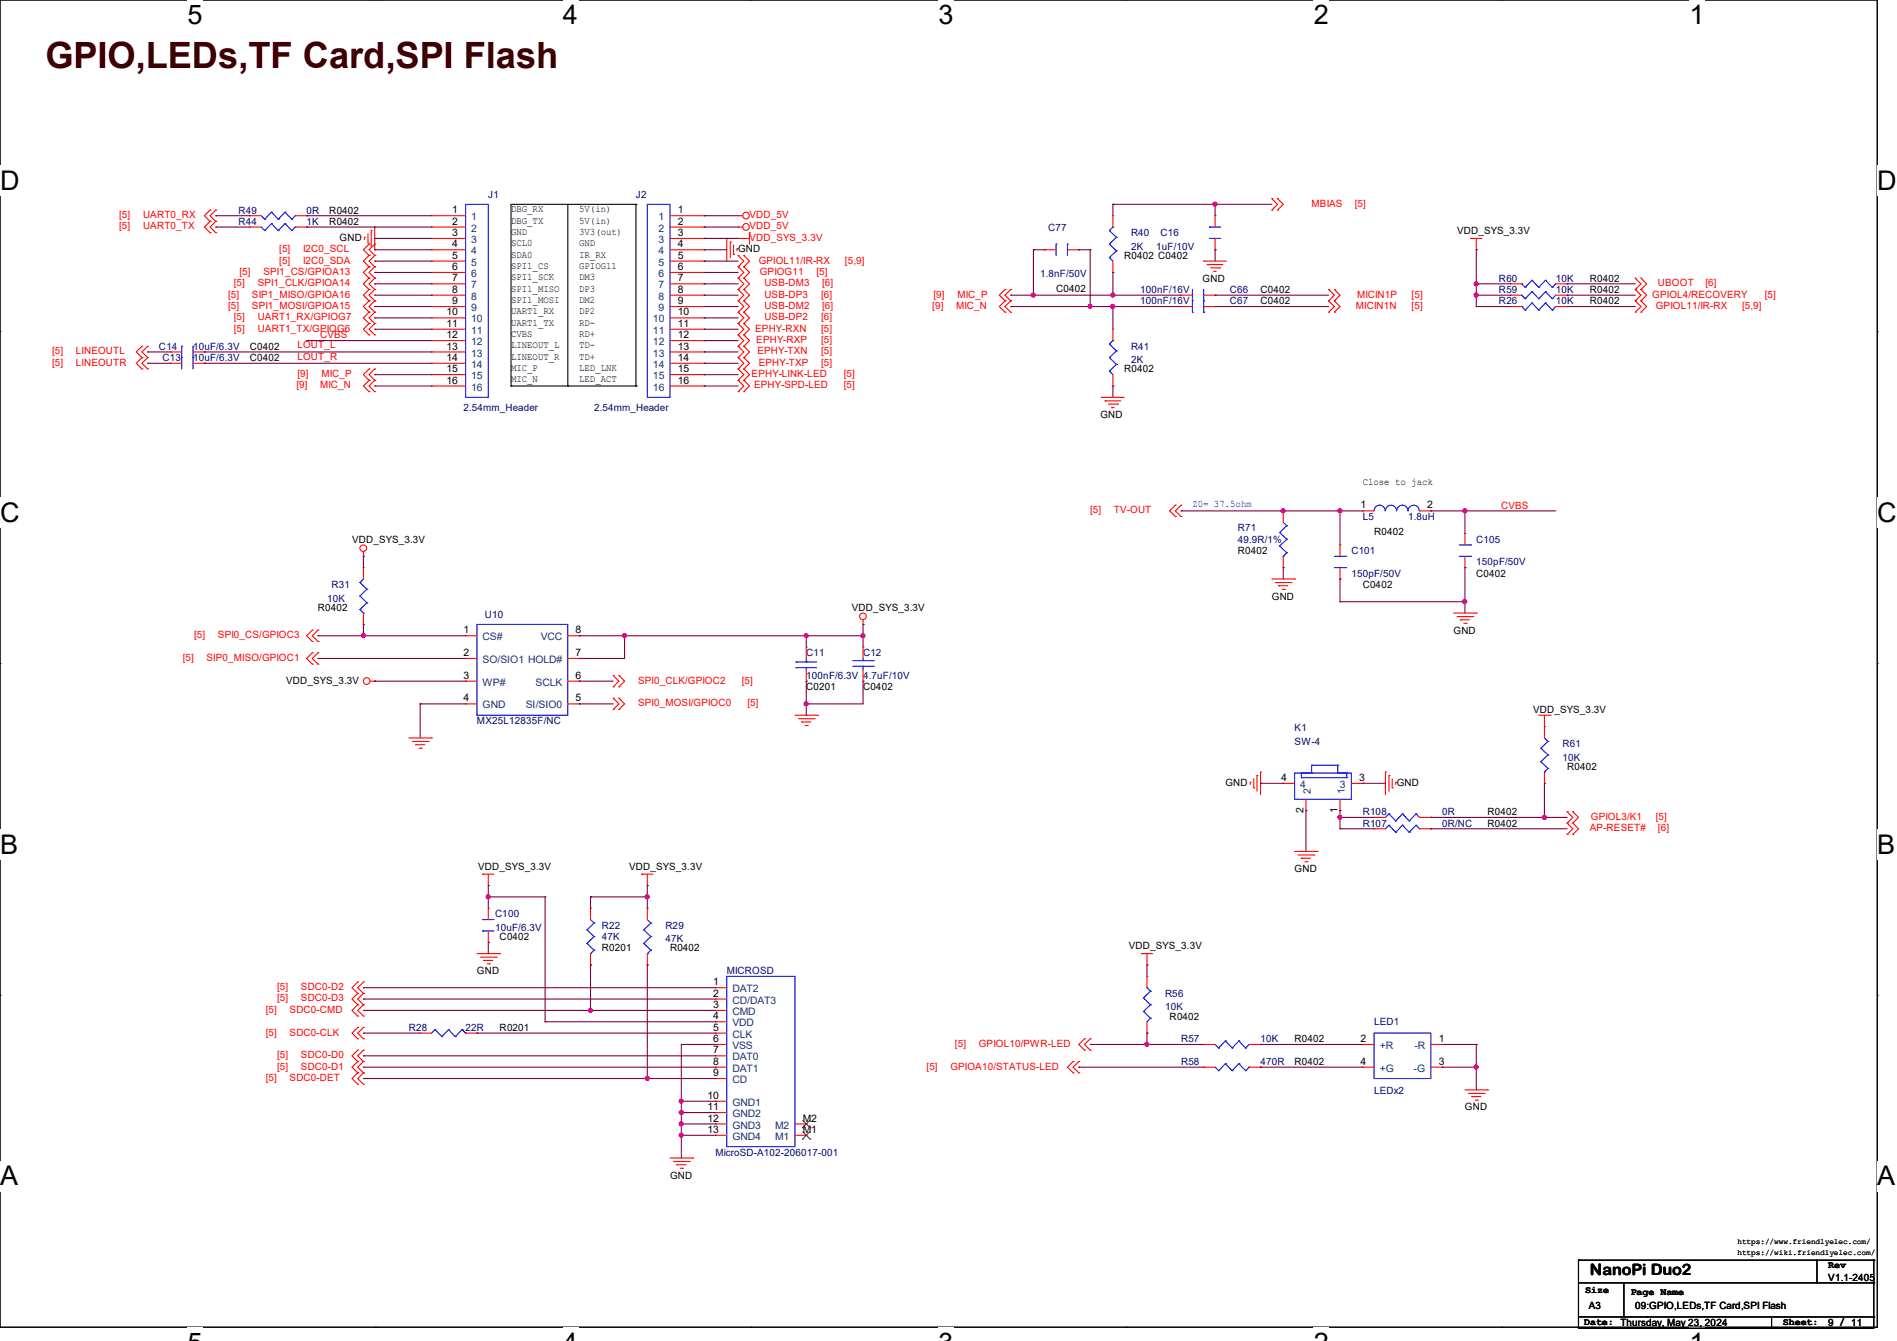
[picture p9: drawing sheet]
<svg xmlns="http://www.w3.org/2000/svg" width="297mm" height="210mm" viewBox="0 0 297 210" stroke-linecap="round" stroke-linejoin="round" font-family="sans-serif">
<path d="M0 0h293.9v207.9h-293.9z" fill="none" stroke="#000" stroke-width=".17"/>
<g fill="#fff">
<path d="M29.4 0h2.4v4.7h-2.4z"/>
<path d="M29.4 207.9h2.4v2.1h-2.4z"/>
</g>
<path d="M58.8 0h.1M58.8 207.9h.1" fill="none" stroke="#000" stroke-width=".17"/>
<g fill="#fff">
<path d="M88.1 0h2.4v4.7h-2.4z"/>
<path d="M88.1 207.9h2.4v2.1h-2.4z"/>
</g>
<path d="M117.6 0h.1M117.6 207.9h.1" fill="none" stroke="#000" stroke-width=".17"/>
<g fill="#fff">
<path d="M146.9 0h2.4v4.7h-2.4z"/>
<path d="M146.9 207.9h2.4v2.1h-2.4z"/>
</g>
<path d="M176.3 0h.1M176.3 207.9h.1" fill="none" stroke="#000" stroke-width=".17"/>
<g fill="#fff">
<path d="M205.7 0h2.4v4.7h-2.4z"/>
<path d="M205.7 207.9h2.4v2.1h-2.4z"/>
</g>
<path d="M235.1 0h.1M235.1 207.9h.1" fill="none" stroke="#000" stroke-width=".17"/>
<g fill="#fff">
<path d="M264.5 0h2.4v4.7h-2.4z"/>
<path d="M264.5 207.9h2.4v2.1h-2.4z"/>
<path d="M0 26h3v4.7h-3z"/>
<path d="M293.9 26h3.1v4.7h-3.1z"/>
<path d="M0 77.9h3v4.7h-3z"/>
<path d="M293.9 77.9h3.1v4.7h-3.1z"/>
</g>
<path d="M0 51.9h.1M293.9 51.9h.1" fill="none" stroke="#000" stroke-width=".17"/>
<g fill="#fff">
<path d="M0 129.9h2.8v4.7h-2.8z"/>
<path d="M293.9 129.9h2.9v4.7h-2.9z"/>
</g>
<path d="M0 103.9h.1M293.9 103.9h.1" fill="none" stroke="#000" stroke-width=".17"/>
<g fill="#fff">
<path d="M0 181.8h2.8v4.8h-2.8z"/>
<path d="M293.8 181.8h3v4.8h-3z"/>
</g>
<g fill="none" stroke="#000" stroke-width=".17">
<path d="M88.9 32v28.5M99.6 32h.1M99.6 32h-19.6v28.5M99.6 32v28.5M80 60.5h.1M80 60.5h19.6M88.9 60.5h.1M99.6 60.5h.1M0 155.9h.1M293.9 155.9h.1M247.1 197.4h.1M247.1 197.4v10.6"/>
<path d="M247.1 197.4h46.3M284.5 197.4v3.5M293.4 197.4h.1M293.4 197.4v10.6h-46.3M247.1 208h.1M247.1 200.9h46.3M247.1 206.2h46.3M254.3 206.2h.1M254.3 200.9v5.3M257.8 206.2h.1M277.4 208h.1M277.4 206.2v1.8"/>
<path d="M284.5 200.9h.1M293.4 200.9h.1M293.4 206.2h.1"/>
</g>
<g fill="none" stroke="#f00" stroke-width=".17">
<path d="M32.9 32.9h.1M32.9 34.7h.1M32.9 36.4h.1M32.9 32.9l-.9 .9 .9 .9M32.9 34.7l-.9 .9 .9 .8M33.8 32.9h.1M33.8 34.7h.1M33.8 36.4h.1M33.8 32.9l-.9 .9 .9 .9M33.8 34.7l-.9 .9 .9 .8M39.1 35.6h.1M39.1 33.8h.1"/>
<path d="M39.1 33.8h1.8M39.1 35.6h1.8M46.2 33.8h1.8M46.2 35.6h1.8M48 35.6h.1M48 33.8h.1M57.1 37.2h.1M57.1 37.2v.3M57.6 38.1h.1M57.6 36.6v1.5M57.8 38.2h.1M57.8 38.2l-.9 .9 .9 .9"/>
<path d="M58.1 36.1h.1M58.1 36.1v2.5M58.7 35.6h.1M58.7 38.2h.1M58.7 35.6v3.5M58.7 38.2l-.9 .9 .9 .9M67.6 33.8h.1M67.6 35.6h.1M67.6 37.3h.1M67.6 39.1h.1M67.6 37.3h5.3M67.6 33.8h5.3"/>
<path d="M67.6 35.6h5.3M67.6 39.1h5.3M104.9 37.3h5.3M104.9 33.8h5.3M104.9 35.6h5.3M104.9 39.1h5.3M110.2 33.8h.1M110.2 35.6h.1M110.2 37.3h.1M110.2 39.1h.1M113.8 37.3h.1M113.8 37.3v3.6"/>
<path d="M114.3 37.9h.1M114.3 37.9v2.4M114.9 39.8h.1M114.9 38.4v1.4M115.4 38.9h.1M115.4 38.9v.4M115.6 33.8h.1M115.6 37.3h.1M115.6 35.6h.1M115.6 37.3h1.7M115.6 33.8h.7M115.6 35.6h.7"/>
<path d="M117.3 36.4h.1M117.3 36.4v1.8M163.6 39.1h.1M163.6 39.1h1.8M167.1 39.1h1.8M168.9 39.1h.1M174.2 33.8h.1M174.2 33.8v1.8M190.2 33.8h.1M190.2 39.1h.1M190.2 33.8v1.8M190.2 37.3v1.8"/>
<path d="M199.1 32.9h.1M199.1 31.1h.1M199.1 31.1l.9 .9-.9 .9M200 32.9h.1M200 31.1h.1M200 31.1l.9 .9-.9 .9M230.3 37.3h.1M230.3 37.3h1.7M231.1 39.1h.1M231.1 37.3v1.8M22.2 54.2h.1M22.2 56h.1"/>
<path d="M22.2 57.8h.1M22.2 54.2l-.9 .9 .9 .9M22.2 56l-.9 .9 .9 .9M23.1 54.2h.1M23.1 56h.1M23.1 57.8h.1M23.1 54.2l-.9 .9 .9 .9M23.1 56l-.9 .9 .9 .9M26.7 56.9h.1M26.7 55.1h.1M26.7 55.1h1.7M26.7 56.9h1.7"/>
<path d="M30.2 55.1h1.8M30.2 56.9h1.8M32 56.9h.1M32 55.1h.1M57.8 40h.1M57.8 41.8h.1M57.8 47.1h.1M57.8 48.9h.1M57.8 45.3h.1M57.8 43.6h.1M57.8 52.5h.1M57.8 50.7h.1"/>
<path d="M57.8 57.8h.1M57.8 59.6h.1M57.8 40l-.9 .9 .9 .9M57.8 47.1l-.9 .9 .9 .9M57.8 45.3l-.9 .9 .9 .9M57.8 43.6l-.9 .8 .9 .9M57.8 41.8l-.9 .9 .9 .9M57.8 50.7l-.9 .9 .9 .9M57.8 48.9l-.9 .9 .9 .9M57.8 57.8l-.9 .9 .9 .9M57.8 59.6l-.9 .9 .9 .8M58.7 40h.1"/>
<path d="M58.7 41.8h.1M58.7 47.1h.1M58.7 48.9h.1M58.7 45.3h.1M58.7 43.6h.1M58.7 52.5h.1M58.7 50.7h.1M58.7 57.8h.1M58.7 59.6h.1M58.7 40l-.9 .9 .9 .9M58.7 47.1l-.9 .9 .9 .9M58.7 45.3l-.9 .9 .9 .9"/>
<path d="M58.7 43.6l-.9 .8 .9 .9M58.7 41.8l-.9 .9 .9 .9M58.7 50.7l-.9 .9 .9 .9M58.7 48.9l-.9 .9 .9 .9M58.7 57.8l-.9 .9 .9 .9M58.7 59.6l-.9 .9 .9 .8M67.6 40.9h.1M67.6 42.7h.1M67.6 44.4h.1M67.6 46.2h.1M67.6 48h.1M67.6 49.8h.1"/>
<path d="M67.6 51.6h.1M67.6 53.3h.1M67.6 55.1h.1M67.6 56.9h.1M67.6 58.7h.1M67.6 40.9h5.3M67.6 46.2h5.3M67.6 42.7h5.3M67.6 44.4h5.3M67.6 48h5.3M67.6 49.8h5.3M67.6 51.6h5.3"/>
<path d="M67.6 53.3h5.3M67.6 55.1h5.3M67.6 56.9h5.3M67.6 58.7h5.3M104.9 40.9h5.3M104.9 46.2h5.3M104.9 42.7h5.3M104.9 44.4h5.3M104.9 48h5.3M104.9 49.8h5.3M104.9 51.6h5.3M104.9 53.3h5.3"/>
<path d="M104.9 55.1h5.3M104.9 56.9h5.3M104.9 58.7h5.3M110.2 40.9h.1M110.2 42.7h.1M110.2 44.4h.1M110.2 46.2h.1M110.2 48h.1M110.2 49.8h.1M110.2 51.6h.1M110.2 53.3h.1M110.2 55.1h.1"/>
<path d="M110.2 56.9h.1M110.2 58.7h.1M115.6 54.2h.1M115.6 52.5h.1M115.6 50.7h.1M115.6 57.8h.1M115.6 56h.1M115.6 59.6h.1M115.6 41.8h.1M115.6 40h.1M115.6 43.6h.1M115.6 45.3h.1"/>
<path d="M115.6 47.1h.1M115.6 48.9h.1M115.6 52.5l.9 .8-.9 .9M115.6 50.7l.9 .9-.9 .9M115.6 56l.9 .9-.9 .9M115.6 54.2l.9 .9-.9 .9M115.6 59.6l.9 .9-.9 .8M115.6 57.8l.9 .9-.9 .9M115.6 40l.9 .9-.9 .9M115.6 41.8l.9 .9-.9 .9M115.6 45.3l.9 .9-.9 .9M115.6 43.6l.9 .8-.9 .9"/>
<path d="M115.6 48.9l.9 .9-.9 .9M115.6 47.1l.9 .9-.9 .9M116.5 54.2h.1M116.5 52.5h.1M116.5 50.7h.1M116.5 57.8h.1M116.5 56h.1M116.5 59.6h.1M116.5 41.8h.1M116.5 40h.1M116.5 43.6h.1M116.5 45.3h.1"/>
<path d="M116.5 47.1h.1M116.5 48.9h.1M116.5 52.5l.8 .8-.8 .9M116.5 50.7l.8 .9-.8 .9M116.5 56l.8 .9-.8 .9M116.5 54.2l.8 .9-.8 .9M116.5 59.6l.8 .9-.8 .8M116.5 57.8l.8 .9-.8 .9M116.5 40l.8 .9-.8 .9M116.5 41.8l.8 .9-.8 .9M116.5 45.3l.8 .9-.8 .9M116.5 43.6l.8 .8-.8 .9"/>
<path d="M116.5 48.9l.8 .9-.8 .9M116.5 47.1l.8 .9-.8 .9M157.4 45.3h.1M157.4 47.1h.1M157.4 48.9h.1M157.4 45.3l-.9 .9 .9 .9M157.4 47.1l-.9 .9 .9 .9M158.2 45.3h.1M158.2 47.1h.1M158.2 48.9h.1M158.2 45.3l-.8 .9 .8 .9M158.2 47.1l-.8 .9 .8 .9"/>
<path d="M174.2 42.7h.1M174.2 51.6h.1M174.2 40.9v1.8M174.2 51.6v1.7M174.2 58.7v1.8M184.9 46.2h.1M184.9 48h.1M184.9 46.2h1.8M184.9 48h1.8M188.5 40.9h.1M188.5 40.9h3.5M188.5 46.2h1.7"/>
<path d="M188.5 48h1.7M189 41.4h.1M189 41.4h2.5M189.5 42h1.5M190.1 42.5h.1M190.1 42.5h.3M190.2 46.2h.1M190.2 48h.1M191 42h.1M208 47.1h.1M208 45.3h.1M208 48.9h.1"/>
<path d="M208 45.3l.9 .9-.9 .9M208 47.1l.9 .9-.9 .9M208.9 47.1h.1M208.9 45.3h.1M208.9 48.9h.1M208.9 45.3l.9 .9-.9 .9M208.9 47.1l.9 .9-.9 .9M236.5 46.2h.1M236.5 44.4h.1M236.5 48h.1M236.5 46.2h1.8M236.5 44.4h1.8"/>
<path d="M236.5 48h1.8M243.6 46.2h1.8M243.6 44.4h1.8M243.6 48h1.8M245.4 46.2h.1M245.4 44.4h.1M245.4 48h.1M256 45.3h.1M256 43.6h.1M256 47.1h.1M256 48.9h.1M256 43.6l.9 .8-.9 .9"/>
<path d="M256 45.3l.9 .9-.9 .9M256 47.1l.9 .9-.9 .9M256.9 45.3h.1M256.9 43.6h.1M256.9 47.1h.1M256.9 48.9h.1M256.9 43.6l.9 .8-.9 .9M256.9 45.3l.9 .9-.9 .9M256.9 47.1l.9 .9-.9 .9M57.8 61.3h.1M58.7 61.3h.1M67.6 60.5h.1"/>
<path d="M67.6 60.5h5.3M104.9 60.5h5.3M110.2 60.5h.1M115.6 61.3h.1M116.5 61.3h.1M172.5 62.2h.1M172.5 62.2h3.5M173 62.8h.1M173 62.8h2.5M173.5 63.3h1.5M174.1 63.8h.1M174.1 63.8h.3"/>
<path d="M174.2 60.5h.1M175 63.3h.1M184 79.1h.1M184 79.1l-.9 .9 .9 .9M184.9 79.1h.1M184.9 79.1l-.9 .9 .9 .9M48.9 98.7h.1M48.9 98.7l-.9 .9 .9 .9M49.8 98.7h.1M49.8 98.7l-.9 .9 .9 .9M56.9 87.1h.1M56.9 88.9h.1"/>
<path d="M56.9 97.8h.1M56.9 86.4v.7M56.9 88.9v1.8M56.9 96v1.8M72.9 99.6h.1M72.9 99.6h1.8M88.9 99.6h1.8M90.7 99.6h.1M135.1 97.8h.1M135.1 97.1v.7M184 80.9h.1M184.9 80.9h.1"/>
<path d="M199.1 90.7h3.6M199.7 91.2h2.4M200.2 91.7h.1M200.2 91.7h1.4M200.7 92.3h.4M200.9 80h.1M200.9 88.9h.1M200.9 80v1.8M200.9 87.1v1.8M201.1 92.3h.1M202.1 91.2h.1M202.7 90.7h.1"/>
<path d="M209.8 90.7h.1M209.8 85.3h.1M209.8 85.3v1.8M209.8 88.9v1.8M213.4 80h.1M213.4 80h1.7M222.3 80h1.7M224 80h.1M227.6 96h3.5M228.1 96.6h2.5M228.6 97.1h.1M228.6 97.1h1.5"/>
<path d="M229.2 97.6h.3M229.4 88.9h.1M229.4 83.6h.1M229.4 83.6v1.7M229.4 87.1v1.8M229.5 97.6h.1M230.6 96.6h.1M231.1 96h.1M48.9 104h.1M48.9 102.2h.1M48.9 100.5h.1M48.9 102.2l-.9 .9 .9 .9"/>
<path d="M49.8 104h.1M49.8 102.2h.1M49.8 100.5h.1M49.8 102.2l-.9 .9 .9 .9M58 106.7h.7M58.7 106.7h.1M64 115.6h3.6M64.6 116.1h2.4M65.1 116.6h.1M65.1 116.6h1.4M65.6 117.2h.4M66 117.2h.1"/>
<path d="M67 116.1h.1M67.6 115.6h.1M72.9 103.1h.1M72.9 106.7h.1M72.9 110.2h.1M72.9 106.7h1.8M72.9 103.1h1.8M72.9 110.2h1.8M88.9 106.7h1.8M88.9 103.1h1.8M88.9 110.2h1.8M90.7 110.2h.1"/>
<path d="M90.7 106.7h.1M90.7 103.1h.1M96 107.6h.1M96 105.8h.1M96 111.1h.1M96 109.3h.1M96 105.8l.9 .9-.9 .9M96 109.3l.9 .9-.9 .9M96.9 107.6h.1M96.9 105.8h.1M96.9 111.1h.1M96.9 109.3h.1"/>
<path d="M96.9 105.8l.9 .9-.9 .9M96.9 109.3l.9 .9-.9 .9M124.5 112h3.5M125 112.6h2.5M125.5 113.1h.1M125.5 113.1h1.5M126.1 113.6h.3M126.2 106.7h.1M126.2 101.3h.1M126.2 101.3v1.8M126.2 104.9v1.8M126.4 113.6h.1"/>
<path d="M127.5 112.6h.1M128 112h.1M135.1 101.3h.1M135.1 106.7h.1M135.1 101.3v1.8M135.1 104.9v1.8M240.9 112h1.8M241.8 113.8h.1M241.8 112v3.6M242.7 112h.1M75.6 136.9h.1M75.6 136.9h1.7"/>
<path d="M76.5 138.7h.1M76.5 136.9v1.8M100.5 136.9h.1M100.5 136.9h1.7M101.3 138.7h.1M101.3 136.9v1.8M195.7 122.5h.1M195.7 122.5v.4M196.3 123.4h.1M196.3 122v1.4M196.8 121.5h.1M196.8 121.5v2.4"/>
<path d="M197.4 120.9h.1M197.4 120.9v3.6M200.9 122.7h.1M200.9 122.7h1.8M202.7 133.4h3.5M203.2 133.9h2.5M203.8 134.4h.1M203.8 134.4h1.4M204.3 135h.3M204.5 127h.1M204.5 125.2v1.8M204.6 135h.1"/>
<path d="M205.7 133.9h.1M206.2 133.4h.1M209.8 127h.1M209.8 125.2v1.8M211.6 122.7h1.8M213.4 122.7h.1M215.1 128h.1M215.1 129.8h.1M215.1 128h1.8M215.1 129.8h1.8M216.9 120.9h.1M216.9 120.9v3.6"/>
<path d="M217.5 121.5h.1M217.5 121.5v2.4M218 123.4h.1M218 122v1.4M218.5 122.5h.1M218.5 122.5v.4M222.3 128h1.7M222.3 129.8h1.7M224 128h.1M224 129.8h.1M241.8 122.7h.1M241.8 120.9v1.8"/>
<path d="M245.4 127.1h.1M245.4 128.9h.1M245.4 130.7h.1M245.4 127.1l.9 .9-.9 .9M245.4 128.9l.9 .9-.9 .9M246.3 127.1h.1M246.3 128.9h.1M246.3 130.7h.1M246.3 127.1l.8 .9-.8 .9M246.3 128.9l.8 .9-.8 .9M56 157.4h.1M56 155.6h.1"/>
<path d="M56 159.1h.1M56 153.8h.1M56 155.6l-.9 .9 .9 .9M56 157.4l-.9 .8 .9 .9M56 153.8l-.9 .9 .9 .9M56.9 157.4h.1M56.9 155.6h.1M56.9 159.1h.1M56.9 153.8h.1M56.9 155.6l-.9 .9 .9 .9M56.9 157.4l-.9 .8 .9 .9M56.9 153.8l-.9 .9 .9 .9"/>
<path d="M74.7 149.4h3.5M75.2 149.9h2.5M75.7 150.4h.1M75.7 150.4h1.5M76.3 151h.3M76.5 142.2h.1M76.5 147.6h.1M76.5 142.2v1.8M76.5 145.8v1.8M76.6 151h.1M77.7 149.9h.1M78.2 149.4h.1"/>
<path d="M92.5 142.2h.1M92.5 151.1h.1M92.5 142.2v1.8M92.5 149.4v1.7M101.3 142.2h.1M101.3 151.1h.1M101.3 142.2v1.8M101.3 149.4v1.7M112 154.7h.1M112 156.5h.1M112 158.2h.1M112 154.7h1.8"/>
<path d="M112 156.5h1.8M112 158.2h1.8M178.7 149.4h.1M178.7 149.4h1.8M179.6 151.1h.1M179.6 152.9h.1M179.6 149.4v1.7M179.6 152.9v1.8M56 162.7h.1M56 160.9h.1M56 166.2h.1M56 164.5h.1"/>
<path d="M56 168h.1M56 169.8h.1M56 160.9l-.9 .9 .9 .9M56 164.5l-.9 .9 .9 .8M56 166.2l-.9 .9 .9 .9M56 168l-.9 .9 .9 .9M56.9 162.7h.1M56.9 160.9h.1M56.9 166.2h.1M56.9 164.5h.1M56.9 168h.1M56.9 169.8h.1"/>
<path d="M56.9 160.9l-.9 .9 .9 .9M56.9 164.5l-.9 .9 .9 .8M56.9 166.2l-.9 .9 .9 .9M56.9 168l-.9 .9 .9 .9M65.8 161.8h.1M65.8 161.8h1.8M72.9 161.8h1.8M74.7 161.8h.1M112 160h.1M112 161.8h.1M112 163.6h.1M112 165.4h.1"/>
<path d="M112 167.1h.1M112 168.9h.1M112 172.5h.1M112 174.2h.1M112 176h.1M112 177.8h.1M112 167.1h1.8M112 163.6h1.8M112 161.8h1.8M112 160h1.8M112 165.4h1.8M112 168.9h1.8"/>
<path d="M112 172.5h1.8M112 174.2h1.8M112 176h1.8M112 177.8h1.8M124.5 176h1.7M124.5 177.8h1.7M126.2 177.8h.1M126.2 176h.1M168 168h.1M168 166.2h.1M168 166.2l-.9 .9 .9 .9M168.9 168h.1"/>
<path d="M168.9 166.2h.1M168.9 166.2l-.9 .9 .9 .9M169.8 164.5h.1M169.8 162.7h.1M169.8 162.7l-.9 .9 .9 .9M170.7 164.5h.1M170.7 162.7h.1M170.7 162.7l-.9 .9 .9 .9M179.6 161.8h.1M179.6 160v1.8M188.5 163.6h.1M188.5 167.1h.1"/>
<path d="M188.5 167.1h1.7M188.5 163.6h1.7M195.6 167.1h1.8M195.6 163.6h1.8M197.4 163.6h.1M197.4 167.1h.1M213.4 167.1h.1M213.4 163.6h.1M213.4 167.1h1.7M213.4 163.6h1.7M224 167.1h1.8M224 163.6h1.8"/>
<path d="M225.8 167.1h.1M225.8 163.6h.1M229.4 170.7h3.5M229.9 171.2h2.5M230.4 171.7h.1M230.4 171.7h1.5M231 172.3h.3M231.3 172.3h.1M232.4 171.2h.1M232.9 170.7h.1M104.9 181.4h3.6M105.5 181.9h2.4"/>
<path d="M106 182.4h.1M106 182.4h1.4M106.5 183h.3M106.8 183h.1M107.9 181.9h.1M108.5 181.4h.1"/>
<circle cx="116.8" cy="35.5" r=".52"/>
<circle cx="116.8" cy="33.8" r=".52"/>
<circle cx="56.9" cy="85.9" r=".52"/>
<circle cx="135.1" cy="96.5" r=".52"/>
<circle cx="57.4" cy="106.7" r=".52"/>
</g>
<g fill="none" stroke="#00f" stroke-width=".17">
<path d="M40.9 35.6l.5 .5M40.9 33.8l.5 .5M41.4 36.1h.1M41.4 34.3h.1M42.5 35h.1M42.5 33.2h.1M42.5 35l-1.1 1.1M42.5 35l1.1 1.1M42.5 33.2l-1.1 1.1M42.5 33.2l1.1 1.1M43.6 36.1h.1M43.6 34.3h.1"/>
<path d="M44.6 35h.1M44.6 33.2h.1M44.6 35l-1 1.1M44.6 35l1.1 1.1M44.6 33.2l-1 1.1M44.6 33.2l1.1 1.1M45.7 36.1h.1M45.7 34.3h.1M46.2 35.6h.1M46.2 33.8h.1M46.2 35.6l-.5 .5M46.2 33.8l-.5 .5"/>
<path d="M72.9 32h3.6v30.2h-3.6zM101.3 32h3.6v30.2h-3.6zM165.4 38.2h.1M165.4 38.2v1.8M167.1 38.2h.1M167.1 38.2v1.8M173.7 38.2h.1M173.7 36.1h.1M173.7 38.2l1.1 1.1M173.7 36.1l1.1 1.1M174.2 35.6h.1M174.2 35.6l-.5 .5"/>
<path d="M174.8 39.3h.1M174.8 37.2h.1M174.8 39.3l-1.1 1M174.8 37.2l-1.1 1M189.4 35.6h.1M189.4 37.3h.1M189.4 35.6h1.7M189.4 37.3h1.7M28.4 56h.1M28.4 54.2h.1M28.4 54.2v3.6M30.2 56h.1"/>
<path d="M30.2 54.2h.1M30.2 54.2v3.6M173.7 40.3h.1M173.7 58.1h.1M173.7 56h.1M173.7 53.9h.1M173.7 40.3l.5 .6M173.7 58.1l.5 .6M173.7 56l1.1 1.1M173.7 53.9l1.1 1M174.2 53.3h.1M174.2 53.3l-.5 .6"/>
<path d="M174.8 57.1h.1M174.8 54.9h.1M174.8 57.1l-1.1 1M174.8 54.9l-1.1 1.1M186.7 47.1h.1M186.7 48.9h.1M186.7 45.3v3.6M188.5 47.1h.1M188.5 48.9h.1M188.5 45.3v3.6M238.3 46.2h.1M238.3 44.4h.1"/>
<path d="M238.3 48h.1M238.3 46.2l.5 .6M238.3 44.4l.5 .6M238.3 48l.5 .6M238.8 46.8h.1M238.8 45h.1M238.8 48.6h.1M239.9 45.7h.1M239.9 43.9h.1M239.9 47.5h.1M239.9 45.7l1 1.1M239.9 45.7l-1.1 1.1"/>
<path d="M239.9 43.9l1 1.1M239.9 43.9l-1.1 1.1M239.9 47.5l1 1.1M239.9 47.5l-1.1 1.1M240.9 46.8h.1M240.9 45h.1M240.9 48.6h.1M242 45.7h.1M242 43.9h.1M242 47.5h.1M242 45.7l1 1.1M242 45.7l-1.1 1.1"/>
<path d="M242 43.9l1 1.1M242 43.9l-1.1 1.1M242 47.5l1 1.1M242 47.5l-1.1 1.1M243 46.8h.1M243 45h.1M243 48.6h.1M243.6 46.2l-.6 .6M243.6 44.4l-.6 .6M243.6 48l-.6 .6M56.3 91.2h.1M56.3 93.3h.1"/>
<path d="M56.3 95.5h.1M56.3 91.2l1.1 1.1M56.3 93.3l1.1 1.1M56.3 95.5l.6 .5M56.9 96h.1M56.9 90.7l-.6 .5M57.4 92.3h.1M57.4 94.4h.1M57.4 92.3l-1.1 1M57.4 94.4l-1.1 1.1M74.7 97.8h14.2v14.2h-14.2zM200.4 83.4h.1"/>
<path d="M200.4 85.5h.1M200.4 83.4l1.1 1.1M200.4 85.5l1.1 1.1M200.9 87.1h.1M200.9 81.8l.6 .5M201.5 82.3h.1M201.5 84.5h.1M201.5 86.6h.1M201.5 82.3l-1.1 1.1M201.5 84.5l-1.1 1M201.5 86.6l-.6 .5M208.9 88.9h1.8"/>
<path d="M208.9 87.1h1.8M210.7 88.9h.1M210.7 87.1h.1M215.1 80a.87 .87 0 0 1 .9-.9 .87 .87 0 0 1 .9 .9M216.9 80a.87 .87 0 0 1 .9-.9 .87 .87 0 0 1 .9 .9M218.7 80a.87 .87 0 0 1 .9-.9 .87 .87 0 0 1 .8 .9M220.5 80a.87 .87 0 0 1 .8-.9 .87 .87 0 0 1 .9 .9M228.5 87.1h1.8M228.5 85.3h1.8M230.3 87.1h.1M230.3 85.3h.1M124.6 103.7h.1"/>
<path d="M124.6 104.6h.1M124.6 103.7h3.2M124.6 104.6h3.2M126.2 104.6h.1M126.2 103.7h.1M126.2 103.1v.6M126.2 104.6v.3M133.5 104.4h3.2M133.5 103.5h3.2M135.1 103.5h.1M135.1 104.4h.1M135.1 103.1v.4"/>
<path d="M135.1 104.4v.5M136.7 104.4h.1M136.7 103.5h.1M205.4 119.8h.1M205.4 119.8v1.3M205.4 119.8h4.1M209.5 119.8h.1M209.5 119.8v1.3M241.3 117.2h.1M241.3 119.3h.1M241.3 117.2l1.1 1M241.3 119.3l1.1 1.1"/>
<path d="M241.8 115.6l.6 .5M242.4 116.1h.1M242.4 118.2h.1M242.4 116.1l-1.1 1.1M242.4 118.2l-1.1 1.1M202.7 121.1h8.9v4.1h-8.9zM203.8 121.8h.1M203.8 121.1h.1M203.8 121.8h7.1M203.8 121.1v.7M203.8 121.1h1.6M205.4 121.1h.1"/>
<path d="M209.5 121.1h.1M209.5 121.1h1.4M210.9 121.1h.1M210.9 121.8h.1M210.9 121.1v.7M217.5 127.5h.1M217.5 129.2h.1M217.5 127.5l-.6 .5M217.5 127.5l1 1.1M217.5 129.2l-.6 .6M217.5 129.2l1 1.1M218.5 128.6h.1"/>
<path d="M218.5 130.3h.1M219.6 127.5h.1M219.6 129.2h.1M219.6 127.5l-1.1 1.1M219.6 127.5l1 1.1M219.6 129.2l-1.1 1.1M219.6 129.2l1 1.1M220.6 128.6h.1M220.6 130.3h.1M221.7 127.5h.1M221.7 129.2h.1M221.7 127.5l-1.1 1.1"/>
<path d="M221.7 127.5l.6 .5M221.7 129.2l-1.1 1.1M221.7 129.2l.6 .6M222.3 128h.1M222.3 129.8h.1M241.8 120.9h.1M242.4 120.4h.1M242.4 120.4l-.6 .5M75.6 144h.1M75.6 145.8h.1M75.6 144h1.7M75.6 145.8h1.7"/>
<path d="M91.9 145.6h.1M91.9 147.7h.1M91.9 145.6l1.1 1.1M91.9 147.7l1.1 1.1M92.5 149.4h.1M92.5 144l.5 .6M93 144.6h.1M93 146.7h.1M93 148.8h.1M93 144.6l-1.1 1M93 146.7l-1.1 1M93 148.8l-.5 .6"/>
<path d="M100.8 145.6h.1M100.8 147.7h.1M100.8 145.6l1.1 1.1M100.8 147.7l1.1 1.1M101.3 149.4h.1M101.3 144l.6 .6M101.9 144.6h.1M101.9 146.7h.1M101.9 148.8h.1M101.9 144.6l-1.1 1M101.9 146.7l-1.1 1M101.9 148.8l-.6 .6"/>
<path d="M113.8 152.9h10.7v26.7h-10.7zM179 158.4h.1M179 156.3h.1M179 158.4l1.1 1.1M179 156.3l1.1 1.1M179.6 154.7h.1M179.6 154.7l.5 .5M180.1 159.5h.1M180.1 157.4h.1M180.1 155.2h.1M180.1 159.5l-.5 .5M180.1 157.4l-1.1 1"/>
<path d="M180.1 155.2l-1.1 1.1M68.1 161.2h.1M68.1 161.2l-.5 .6M68.1 161.2l1.1 1.1M69.2 162.3h.1M70.2 161.2h.1M70.2 161.2l-1 1.1M70.2 161.2l1.1 1.1M71.3 162.3h.1M72.3 161.2h.1M72.3 161.2l-1 1.1M72.3 161.2l.6 .6"/>
<path d="M72.9 161.8h.1M190.2 163.6l.6 .5M190.2 167.1l.6 .6M190.8 164.1h.1M190.8 167.7h.1M191.9 163h.1M191.9 166.6h.1M191.9 163l-1.1 1.1M191.9 163l1 1.1M191.9 166.6l-1.1 1.1M191.9 166.6l1 1.1M192.9 164.1h.1"/>
<path d="M192.9 167.7h.1M194 163h.1M194 166.6h.1M194 163l-1.1 1.1M194 163l1 1.1M194 166.6l-1.1 1.1M194 166.6l1 1.1M195 164.1h.1M195 167.7h.1M195.6 163.6h.1M195.6 167.1h.1M195.6 167.1l-.6 .6"/>
<path d="M195.6 163.6l-.6 .5M215.1 161.8h8.9v7.1h-8.9z"/>
</g>
<path d="M125.6 178.4h.1M125.6 176.6h.1M125.7 177.2l1.1 1.2M125.7 175.5l1.1 1.1M126.8 177.2l-1.2 1.2M126.8 175.5l-1.2 1.1M126.8 178.4h.1M126.8 176.6h.1" fill="none" stroke="#7f3f00" stroke-width=".16"/>
<g fill="none" stroke="#7f003f" stroke-width=".17">
<path d="M33.8 33.8h.1M33.8 35.6h.1M33.8 35.6h5.3M33.8 33.8h5.3M48 33.8h.1M48 35.6h.1M48 35.6h19.6M48 33.8h19.6M58.7 37.3h.1M58.7 39.1h.1M58.7 39.1h8.9M58.7 37.3h8.9"/>
<path d="M110.2 39.1h.1M110.2 37.3h.1M110.2 35.6h.1M110.2 33.8h.1M110.2 39.1h3.6M110.2 37.3h5.4M110.2 35.6h5.4M110.2 33.8h5.4M161.8 39.1h.1M161.8 39.1v7.1M161.8 39.1h1.8M168.9 39.1h.1"/>
<path d="M168.9 39.1h1.8M170.7 39.1h.1M170.7 39.1v8.9M174.2 32h.1M174.2 32v1.8M174.2 32h24.9M190.2 32h.1M190.2 39.1h.1M190.2 32v1.8M190.2 39.1v1.8M231.1 39.1h.1M231.1 39.1v8.9"/>
<path d="M23.1 55.1h.1M23.1 56.9h.1M23.1 55.1h3.6M23.1 56.9h3.6M32 56.9h.1M32 55.1h.1M32 55.1h35.6M32 56.9h35.6M48 53.3h.1M48 53.3h19.6M58.7 40.9h.1M58.7 46.2h.1"/>
<path d="M58.7 44.4h.1M58.7 48h.1M58.7 58.7h.1M58.7 42.7h.1M58.7 49.8h.1M58.7 51.6h.1M58.7 44.4h8.9M58.7 46.2h8.9M58.7 48h8.9M58.7 40.9h8.9M58.7 42.7h8.9M58.7 51.6h8.9"/>
<path d="M58.7 58.7h8.9M58.7 49.8h8.9M110.2 42.7h.1M110.2 55.1h.1M110.2 51.6h.1M110.2 53.3h.1M110.2 56.9h.1M110.2 58.7h.1M110.2 46.2h.1M110.2 44.4h.1M110.2 48h.1M110.2 49.8h.1"/>
<path d="M110.2 40.9h.1M110.2 44.4h5.4M110.2 46.2h5.4M110.2 55.1h5.4M110.2 56.9h5.4M110.2 48h5.4M110.2 40.9h5.4M110.2 42.7h5.4M110.2 51.6h5.4M110.2 53.3h5.4M110.2 58.7h5.4M110.2 49.8h5.4"/>
<path d="M158.2 48h.1M158.2 46.2h.1M158.2 46.2h26.7M158.2 48h26.7M161.8 46.2h.1M170.7 48h.1M174.2 42.7h.1M174.2 46.2h.1M174.2 48h.1M174.2 42.7v3.5M174.2 48v3.6M190.2 48h.1"/>
<path d="M190.2 46.2h.1M190.2 46.2h17.8M190.2 48h17.8M231.1 44.4h.1M231.1 46.2h.1M231.1 48h.1M231.1 44.4h5.4M231.1 46.2h5.4M231.1 48h5.4M245.4 44.4h.1M245.4 46.2h.1M245.4 48h.1"/>
<path d="M245.4 44.4h10.6M245.4 46.2h10.6M245.4 48h10.6M58.7 60.5h.1M58.7 60.5h8.9M110.2 60.5h.1M110.2 60.5h5.4M174.2 60.5h.1M174.2 60.5v1.7M49.8 99.6h.1M49.8 99.6h23.1M56.9 99.6h.1"/>
<path d="M56.9 97.8h.1M56.9 87.1h.1M56.9 87.1v1.8M56.9 97.8v1.8M90.7 99.6h.1M90.7 99.6h44.4M97.8 99.6h.1M97.8 99.6v3.5h-7.1M126.2 99.6h.1M126.2 99.6v1.7M135.1 99.6h.1M135.1 97.8h.1"/>
<path d="M135.1 97.8v3.5M184.9 80h.1M184.9 80h28.5M200.9 88.9h.1M200.9 80h.1M200.9 88.9v1.8M209.8 80h.1M209.8 90.7h.1M209.8 94.2h.1M209.8 80v5.3M209.8 90.7v3.5M209.8 94.2h19.6"/>
<path d="M224 80h.1M224 80h19.6M229.4 80h.1M229.4 94.2h.1M229.4 88.9h.1M229.4 80v3.6M229.4 88.9v7.1M49.8 103.1h.1M49.8 103.1h23.1M58.7 106.7h.1M58.7 106.7h14.2M65.8 110.2h.1"/>
<path d="M65.8 110.2h7.1M65.8 110.2v5.4M90.7 110.2h.1M90.7 106.7h.1M90.7 103.1h.1M90.7 106.7h5.3M90.7 110.2h5.3M126.2 110.2h.1M126.2 112h.1M126.2 106.7h.1M126.2 106.7v5.3M135.1 106.7h.1"/>
<path d="M135.1 106.7v3.5h-8.9M76.5 138.7h.1M76.5 138.7v3.5M101.3 138.7h.1M101.3 138.7v3.5M197.4 122.7h.1M197.4 122.7h3.5M204.5 127h.1M204.5 127v6.4M209.8 128h.1M209.8 127h.1M209.8 129.8h.1"/>
<path d="M209.8 128h5.3M209.8 127v2.8M209.8 129.8h5.3M213.4 122.7h.1M213.4 122.7h3.5M224 128h.1M224 129.8h.1M224 128h21.4M224 129.8h21.4M241.8 128h.1M241.8 122.7h.1M241.8 122.7v5.3"/>
<path d="M56.9 154.7h.1M56.9 158.2h.1M56.9 156.5h.1M56.9 154.7h55.1M56.9 158.2h55.1M56.9 156.5h55.1M76.5 147.6h.1M76.5 140.5h.1M76.5 140.5h8.8M76.5 147.6v1.8M85.3 140.5h.1M85.3 140.5v19.5"/>
<path d="M92.5 140.5h.1M92.5 158.2h.1M92.5 151.1h.1M92.5 140.5v1.7M92.5 151.1v7.1M92.5 140.5h8.8M101.3 151.1h.1M101.3 140.5h.1M101.3 151.1v17.8M179.6 151.1h.1M179.6 151.1v1.8M56.9 168.9h.1"/>
<path d="M56.9 165.4h.1M56.9 167.1h.1M56.9 161.8h.1M56.9 167.1h55.1M56.9 168.9h55.1M56.9 165.4h55.1M56.9 161.8h8.9M74.7 161.8h.1M74.7 161.8h37.3M85.3 160h.1M85.3 160h26.7M101.3 168.9h.1"/>
<path d="M106.7 163.6h.1M106.7 172.5h.1M106.7 174.2h.1M106.7 176h.1M106.7 177.8h.1M106.7 163.6h5.3M106.7 163.6v17.8M106.7 172.5h5.3M106.7 174.2h5.3M106.7 176h5.3M106.7 177.8h5.3M168.9 167.1h.1"/>
<path d="M168.9 167.1h19.6M170.7 163.6h.1M170.7 163.6h17.8M179.6 161.8h.1M179.6 163.6h.1M179.6 161.8v1.8M197.4 167.1h.1M197.4 163.6h.1M197.4 163.6h16M197.4 167.1h16M225.8 163.6h5.3M225.8 167.1h5.3"/>
<path d="M231.1 163.6h.1M231.1 167.1h.1M231.1 163.6v7.1"/>
</g>
<g fill="#f0f" stroke="#f0f" stroke-width=".17">
<circle cx="231.1" cy="167.1" r=".32"/>
<circle cx="179.6" cy="163.6" r=".32"/>
<circle cx="231.1" cy="44.4" r=".32"/>
<circle cx="190.2" cy="32" r=".32"/>
<circle cx="174.2" cy="46.2" r=".32"/>
<circle cx="170.7" cy="48" r=".32"/>
<circle cx="161.8" cy="46.2" r=".32"/>
<circle cx="174.2" cy="48" r=".32"/>
<circle cx="92.4" cy="158.2" r=".32"/>
<circle cx="101.3" cy="168.9" r=".32"/>
<circle cx="101.3" cy="140.4" r=".32"/>
<circle cx="76.4" cy="140.4" r=".32"/>
<circle cx="106.7" cy="172.4" r=".32"/>
<circle cx="106.7" cy="174.2" r=".32"/>
<circle cx="106.7" cy="176" r=".32"/>
<circle cx="106.7" cy="177.8" r=".32"/>
<circle cx="126.2" cy="110.2" r=".32"/>
<circle cx="56.9" cy="99.5" r=".32"/>
<circle cx="135.1" cy="99.5" r=".32"/>
<circle cx="126.2" cy="99.5" r=".32"/>
<circle cx="97.8" cy="99.5" r=".32"/>
<circle cx="231.1" cy="46.2" r=".32"/>
<circle cx="229.3" cy="80" r=".32"/>
<circle cx="209.8" cy="80" r=".32"/>
<circle cx="200.9" cy="80" r=".32"/>
<circle cx="229.3" cy="94.2" r=".32"/>
<circle cx="241.8" cy="128" r=".32"/>
<circle cx="209.8" cy="128" r=".32"/>
</g>
<text font-size="5.7" fill="#3f0000" x="7.1" y="10.6">GPIO,LEDs,TF Card,SPI Flash</text>
<g font-size="4.2">
<text x="29.4" y="3.8">5</text>
<text x="88.1" y="3.8">4</text>
<text x="146.9" y="3.8">3</text>
<text x="205.7" y="3.8">2</text>
<text x="264.5" y="3.8">1</text>
<text x="0" y="29.8">D</text>
<text x="293.9" y="29.8">D</text>
<text x="0" y="81.7">C</text>
<text x="293.9" y="81.7">C</text>
<text x="0" y="133.7">B</text>
<text x="293.9" y="133.7">B</text>
<text x="0" y="185.6">A</text>
<text x="293.9" y="185.6">A</text>
</g>
<text font-size="2.5" x="248.9" y="199.7">NanoPi Duo2</text>
<g font-size="1.6" fill="#f00">
<text x="18.7" y="35.9">[5]</text>
<text x="18.7" y="34.2">[5]</text>
<text x="22.4" y="34.2">UART0_RX</text>
<text x="22.4" y="35.9">UART0_TX</text>
<text x="117.3" y="34.2">VDD_5V</text>
<text x="117.3" y="35.9">VDD_5V</text>
<text x="205.4" y="32.4">MBIAS</text>
<text x="212.1" y="32.4">[5]</text>
<text x="43.7" y="41.3">[5]</text>
<text x="43.7" y="39.5">[5]</text>
<text x="47.5" y="41.3">I2C0_SDA</text>
<text x="47.5" y="39.5">I2C0_SCL</text>
<text x="117.3" y="37.7">VDD_SYS_3.3V</text>
<text x="118.8" y="41.3">GPIOL11/IR-RX</text>
<text x="132.3" y="41.3">[5,9]</text>
<text x="35.7" y="46.6">[5]</text>
<text x="36.6" y="44.8">[5]</text>
<text x="37.5" y="43.1">[5]</text>
<text x="39.5" y="46.6">SIP1_MISO/GPIOA16</text>
<text x="40.3" y="44.8">SPI1_CLK/GPIOA14</text>
<text x="41.2" y="43.1">SPI1_CS/GPIOA13</text>
<text x="119" y="43.1">GPIOG11</text>
<text x="119.7" y="46.6">USB-DP3</text>
<text x="119.7" y="44.8">USB-DM3</text>
<text x="127.8" y="43.1">[5]</text>
<text x="128.6" y="46.6">[6]</text>
<text x="128.7" y="44.8">[6]</text>
<text x="146.1" y="46.6">[9]</text>
<text x="149.9" y="46.6">MIC_P</text>
<text x="212.5" y="46.6">MICIN1P</text>
<text x="221" y="46.6">[5]</text>
<text x="258.7" y="46.6">GPIOL4/RECOVERY</text>
<text x="259.6" y="44.8">UBOOT</text>
<text x="267" y="44.8">[6]</text>
<text x="276.3" y="46.6">[5]</text>
<text x="35.7" y="48.4">[5]</text>
<text x="36.6" y="51.9">[5]</text>
<text x="36.6" y="50.2">[5]</text>
<text x="39.5" y="48.4">SPI1_MOSI/GPIOA15</text>
<text x="40.3" y="51.9">UART1_TX/GPIOG6</text>
<text x="40.3" y="50.2">UART1_RX/GPIOG7</text>
<text x="50.1" y="53">CVBS</text>
<text x="118.2" y="51.9">EPHY-RXN</text>
<text x="118.4" y="53.7">EPHY-RXP</text>
<text x="119.7" y="50.2">USB-DP2</text>
<text x="119.7" y="48.4">USB-DM2</text>
<text x="128.6" y="50.2">[6]</text>
<text x="128.6" y="51.9">[5]</text>
<text x="128.6" y="53.7">[5]</text>
<text x="128.7" y="48.4">[6]</text>
<text x="146" y="48.4">[9]</text>
<text x="149.7" y="48.4">MIC_N</text>
<text x="212.3" y="48.4">MICIN1N</text>
<text x="221" y="48.4">[5]</text>
<text x="259.2" y="48.4">GPIOL11/IR-RX</text>
<text x="272.8" y="48.4">[5,9]</text>
<text x="8.2" y="57.3">[5]</text>
<text x="8.2" y="55.5">[5]</text>
<text x="11.9" y="55.5">LINEOUTL</text>
<text x="11.9" y="57.3">LINEOUTR</text>
<text x="46.6" y="56.3">LOUT_R</text>
<text x="46.6" y="54.6">LOUT_L</text>
<text x="46.6" y="59.1">[9]</text>
<text x="50.3" y="59.1">MIC_P</text>
<text x="117.7" y="59.1">EPHY-LINK-LED</text>
<text x="118.6" y="55.5">EPHY-TXN</text>
<text x="118.8" y="57.3">EPHY-TXP</text>
<text x="128.6" y="57.3">[5]</text>
<text x="128.6" y="55.5">[5]</text>
<text x="132.1" y="59.1">[5]</text>
<text x="46.4" y="60.8">[9]</text>
<text x="50.1" y="60.8">MIC_N</text>
<text x="118.1" y="60.8">EPHY-SPD-LED</text>
<text x="132.1" y="60.8">[5]</text>
<text x="170.7" y="80.4">[5]</text>
<text x="174.4" y="80.4">TV-OUT</text>
<text x="235" y="79.7">CVBS</text>
<text x="30.4" y="99.9">[5]</text>
<text x="34.1" y="99.9">SPI0_CS/GPIOC3</text>
<text x="28.6" y="103.5">[5]</text>
<text x="32.3" y="103.5">SIP0_MISO/GPIOC1</text>
<text x="99.9" y="107.1">SPI0_CLK/GPIOC2</text>
<text x="116.1" y="107.1">[5]</text>
<text x="99.9" y="110.6">SPI0_MOSI/GPIOC0</text>
<text x="117" y="110.6">[5]</text>
<text x="248.9" y="130.2">AP-RESET#</text>
<text x="249.1" y="128.4">GPIOL3/K1</text>
<text x="259.2" y="128.4">[5]</text>
<text x="259.6" y="130.2">[6]</text>
<text x="43.4" y="155.1">[5]</text>
<text x="47.1" y="155.1">SDC0-D2</text>
<text x="41.6" y="158.6">[5]</text>
<text x="43.4" y="156.8">[5]</text>
<text x="45.3" y="158.6">SDC0-CMD</text>
<text x="47.1" y="156.8">SDC0-D3</text>
<text x="41.6" y="162.2">[5]</text>
<text x="43.4" y="165.7">[5]</text>
<text x="43.4" y="167.5">[5]</text>
<text x="45.3" y="162.2">SDC0-CLK</text>
<text x="47.1" y="165.7">SDC0-D0</text>
<text x="47.1" y="167.5">SDC0-D1</text>
<text x="145.1" y="167.5">[5]</text>
<text x="148.8" y="167.5">GPIOA10/STATUS-LED</text>
<text x="149.5" y="164">[5]</text>
<text x="153.2" y="164">GPIOL10/PWR-LED</text>
<text x="41.6" y="169.3">[5]</text>
<text x="45.3" y="169.3">SDC0-DET</text>
</g>
<g font-size="1.6" fill="#00007f">
<text x="37.3" y="35.2">R44</text>
<text x="37.3" y="33.4">R49</text>
<text x="48" y="35.2">1K</text>
<text x="48" y="33.4">0R</text>
<text x="76.5" y="30.9">J1</text>
<text x="99.6" y="30.9">J2</text>
<text x="164.1" y="36.1">C77</text>
<text x="177.1" y="37">R40</text>
<text x="177.1" y="39.1">2K</text>
<text x="181" y="39.1">1uF/10V</text>
<text x="181.7" y="37">C16</text>
<text x="162.9" y="43.4">1.8nF/50V</text>
<text x="178.5" y="45.9">100nF/16V</text>
<text x="178.5" y="47.7">100nF/16V</text>
<text x="192.6" y="45.9">C66</text>
<text x="192.6" y="47.7">C67</text>
<text x="234.7" y="45.9">R59</text>
<text x="234.7" y="44.1">R60</text>
<text x="234.7" y="47.7">R26</text>
<text x="243.6" y="45.9">10K</text>
<text x="243.6" y="44.1">10K</text>
<text x="243.6" y="47.7">10K</text>
<text x="24.9" y="54.8">C14</text>
<text x="25.4" y="56.6">C13</text>
<text x="30.2" y="56.6">10uF/6.3V</text>
<text x="30.2" y="54.8">10uF/6.3V</text>
<text x="177.1" y="54.8">R41</text>
<text x="177.1" y="56.9">2K</text>
<text x="72.6" y="64.4">2.54mm_Header</text>
<text x="93" y="64.4">2.54mm_Header</text>
<text x="193.8" y="83.2">R71</text>
<text x="213.4" y="81.4">L5</text>
<text x="220.5" y="81.4">1.8uH</text>
<text x="193.8" y="85">49.9R/1%</text>
<text x="211.6" y="86.8">C101</text>
<text x="231.1" y="85">C105</text>
<text x="231.1" y="88.6">150pF/50V</text>
<text x="51.2" y="94.2">10K</text>
<text x="51.9" y="92.1">R31</text>
<text x="211.6" y="90.3">150pF/50V</text>
<text x="75.9" y="96.7">U10</text>
<text x="126.2" y="102.8">C11</text>
<text x="126.2" y="106.3">100nF/6.3V 4.7uF/10V</text>
<text x="135.1" y="102.8">C12</text>
<text x="74.7" y="113.5">MX25L12835F/NC</text>
<text x="202.7" y="114.5">K1</text>
<text x="202.7" y="116.7">SW-4</text>
<text x="244.6" y="117">R61</text>
<text x="244.6" y="119.1">10K</text>
<text x="213.4" y="127.7">R108</text>
<text x="213.4" y="129.5">R107</text>
<text x="225.8" y="127.7">0R</text>
<text x="225.8" y="129.5">0R/NC</text>
<text x="77.5" y="143.7">C100</text>
<text x="77.5" y="145.8">10uF/6.3V</text>
<text x="94.2" y="145.5">R22</text>
<text x="94.2" y="147.2">47K</text>
<text x="104.2" y="145.5">R29</text>
<text x="104.2" y="147.6">47K</text>
<text x="113.8" y="152.6">MICROSD</text>
<text x="64" y="161.5">R28</text>
<text x="72.9" y="161.5">22R</text>
<text x="182.4" y="156.1">R56</text>
<text x="182.4" y="158.2">10K</text>
<text x="215.1" y="160.6">LED1</text>
<text x="184.9" y="163.2">R57</text>
<text x="184.9" y="166.8">R58</text>
<text x="197.4" y="163.2">10K</text>
<text x="197.4" y="166.8">470R</text>
<text x="215.1" y="171.4">LEDx2</text>
<text x="112" y="181">MicroSD-A102-206017-001</text>
</g>
<g font-size="1.6">
<text x="51.6" y="35.2">R0402</text>
<text x="51.6" y="33.4">R0402</text>
<text x="70.8" y="33.4">1</text>
<text x="70.8" y="35.2">2</text>
<text x="80" y="33.2">DBG_RX</text>
<text x="80" y="35">DBG_TX</text>
<text x="90.7" y="33.2">5V(in)</text>
<text x="90.7" y="35">5V(in)</text>
<text x="106.1" y="33.4">1</text>
<text x="106.1" y="35.2">2</text>
<text x="53.2" y="37.7">GND</text>
<text x="70.8" y="37">3</text>
<text x="70.8" y="38.7">4</text>
<text x="70.8" y="40.5">5</text>
<text x="80" y="38.6">SCL0</text>
<text x="80" y="40.3">SDA0</text>
<text x="80" y="36.8">GND</text>
<text x="90.7" y="36.8">3V3(out)</text>
<text x="90.7" y="38.6">GND</text>
<text x="90.7" y="40.3">IR_RX</text>
<text x="106.1" y="37">3</text>
<text x="106.1" y="38.7">4</text>
<text x="106.1" y="40.5">5</text>
<text x="115.6" y="39.5">GND</text>
<text x="176" y="40.6">R0402 C0402</text>
<text x="228.1" y="36.7">VDD_SYS_3.3V</text>
<text x="70.8" y="42.3">6</text>
<text x="70.8" y="44.1">7</text>
<text x="70.8" y="45.8">8</text>
<text x="70.8" y="47.6">9</text>
<text x="80" y="42.1">SPI1_CS</text>
<text x="80" y="43.9">SPI1_SCK</text>
<text x="80" y="45.7">SPI1_MISO</text>
<text x="80" y="47.5">SPI1_MOSI</text>
<text x="90.7" y="42.1">GPIOG11</text>
<text x="90.7" y="47.5">DM2</text>
<text x="90.7" y="43.9">DM3</text>
<text x="90.7" y="45.7">DP3</text>
<text x="106.1" y="42.3">6</text>
<text x="106.1" y="44.1">7</text>
<text x="106.1" y="45.8">8</text>
<text x="106.1" y="47.6">9</text>
<text x="165.4" y="45.7">C0402</text>
<text x="188.3" y="44.1">GND</text>
<text x="197.4" y="45.9">C0402</text>
<text x="197.4" y="47.7">C0402</text>
<text x="248.9" y="45.9">R0402</text>
<text x="248.9" y="44.1">R0402</text>
<text x="248.9" y="47.7">R0402</text>
<text x="69.9" y="49.4">10</text>
<text x="69.9" y="51.2">11</text>
<text x="69.9" y="53">12</text>
<text x="80" y="49.2">UART1_RX</text>
<text x="80" y="51">UART1_TX</text>
<text x="80" y="52.8">CVBS</text>
<text x="90.7" y="51">RD-</text>
<text x="90.7" y="52.8">RD+</text>
<text x="90.7" y="49.2">DP2</text>
<text x="106.1" y="49.4">10</text>
<text x="106.1" y="51.2">11</text>
<text x="106.1" y="53">12</text>
<text x="39.1" y="56.6">C0402</text>
<text x="39.1" y="54.8">C0402</text>
<text x="69.9" y="54.7">13</text>
<text x="69.9" y="56.5">14</text>
<text x="69.9" y="58.3">15</text>
<text x="80" y="58.1">MIC_P</text>
<text x="80" y="59.9">MIC_N</text>
<text x="80" y="56.3">LINEOUT_R</text>
<text x="80" y="54.6">LINEOUT_L</text>
<text x="90.7" y="54.6">TD-</text>
<text x="90.7" y="56.3">TD+</text>
<text x="90.7" y="58.1">LED_LNK</text>
<text x="90.7" y="59.9">LED_ACT</text>
<text x="106.1" y="54.7">13</text>
<text x="106.1" y="56.5">14</text>
<text x="106.1" y="58.3">15</text>
<text x="176" y="58.3">R0402</text>
<text x="69.9" y="60.1">16</text>
<text x="106.1" y="60.1">16</text>
<text x="172.3" y="65.4">GND</text>
<text x="213.4" y="75.9">Close to jack</text>
<text x="213" y="79.6">1</text>
<text x="215.1" y="83.8">R0402</text>
<text x="223.5" y="79.6">2</text>
<text x="55.1" y="85">VDD_SYS_3.3V</text>
<text x="193.8" y="86.8">R0402</text>
<text x="49.8" y="95.7">R0402</text>
<text x="133.3" y="95.7">VDD_SYS_3.3V</text>
<text x="199.1" y="93.9">GND</text>
<text x="213.4" y="92.1">C0402</text>
<text x="231.1" y="90.3">C0402</text>
<text x="72.6" y="99.2">1</text>
<text x="90.1" y="99.2">8</text>
<text x="227.6" y="99.2">GND</text>
<text x="44.8" y="107.1">VDD_SYS_3.3V</text>
<text x="72.6" y="102.7">2</text>
<text x="72.6" y="106.3">3</text>
<text x="90.1" y="106.3">6</text>
<text x="90.1" y="102.7">7</text>
<text x="72.6" y="109.9">4</text>
<text x="90.1" y="109.9">5</text>
<text x="126.2" y="108.1">C0201</text>
<text x="135.1" y="108.1">C0402</text>
<text x="240" y="111.7">VDD_SYS_3.3V</text>
<text x="191.9" y="123.1">GND</text>
<text x="200.6" y="122.3">4</text>
<text x="212.8" y="122.3">3</text>
<text x="218.7" y="123.1">GND</text>
<text x="245.4" y="120.6">R0402</text>
<text x="204.1" y="127.3" transform="rotate(-90 204.1 127.3)">2</text>
<text x="209.4" y="127.3" transform="rotate(-90 209.4 127.3)">1</text>
<text x="232.9" y="127.7">R0402</text>
<text x="232.9" y="129.5">R0402</text>
<text x="74.8" y="136.2">VDD_SYS_3.3V</text>
<text x="98.5" y="136.2">VDD_SYS_3.3V</text>
<text x="202.7" y="136.6">GND</text>
<text x="78.2" y="147.2">C0402</text>
<text x="94.2" y="149">R0201</text>
<text x="104.9" y="149">R0402</text>
<text x="176.7" y="148.7">VDD_SYS_3.3V</text>
<text x="74.7" y="152.6">GND</text>
<text x="111.7" y="154.3">1</text>
<text x="78.2" y="161.5">R0201</text>
<text x="111.7" y="156.1">2</text>
<text x="111.7" y="157.9">3</text>
<text x="111.7" y="159.6">4</text>
<text x="111.7" y="161.4">5</text>
<text x="183.1" y="159.7">R0402</text>
<text x="111.7" y="163.2">6</text>
<text x="111.7" y="165">7</text>
<text x="111.7" y="166.8">8</text>
<text x="202.7" y="163.2">R0402</text>
<text x="202.7" y="166.8">R0402</text>
<text x="213" y="166.8">4</text>
<text x="213" y="163.2">2</text>
<text x="225.3" y="166.8">3</text>
<text x="225.3" y="163.2">1</text>
<text x="110.8" y="172.1">10</text>
<text x="110.8" y="173.9">11</text>
<text x="111.7" y="168.5">9</text>
<text x="229.4" y="173.9">GND</text>
<text x="110.8" y="175.6">12</text>
<text x="110.8" y="177.4">13</text>
<text x="125.7" y="177.4">M1</text>
<text x="125.7" y="175.6">M2</text>
<text x="104.9" y="184.6">GND</text>
<text x="248.2" y="202.5">Size</text>
<text x="255.3" y="202.7">Page Name</text>
<text x="286.3" y="200.6">V1.1-2405</text>
<text x="286.3" y="198.6">Rev</text>
<text x="248" y="207.5">Date: Thursday, May 23, 2024</text>
<text x="248.7" y="205">A3</text>
<text x="256" y="205">09:GPIO,LEDs,TF Card,SPI Flash</text>
<text x="279.2" y="207.5">Sheet:</text>
<text x="286.3" y="207.7">9 / 11</text>
</g>
<g font-size="1.6" fill="#003f7f">
<text x="73.8" y="34.5">1</text>
<text x="103.1" y="34.5">1</text>
<text x="73.8" y="36.3">2</text>
<text x="73.8" y="38.1">3</text>
<text x="73.8" y="39.8">4</text>
<text x="73.8" y="41.6">5</text>
<text x="103.1" y="36.3">2</text>
<text x="103.1" y="38.1">3</text>
<text x="103.1" y="39.8">4</text>
<text x="103.1" y="41.6">5</text>
<text x="73.8" y="43.4">6</text>
<text x="73.8" y="45.2">7</text>
<text x="73.8" y="46.9">8</text>
<text x="103.1" y="43.4">6</text>
<text x="103.1" y="45.2">7</text>
<text x="103.1" y="46.9">8</text>
<text x="73.8" y="48.7">9</text>
<text x="73.8" y="50.5">10</text>
<text x="73.8" y="52.3">11</text>
<text x="102.2" y="50.5">10</text>
<text x="102.2" y="52.3">11</text>
<text x="103.1" y="48.7">9</text>
<text x="73.8" y="54.1">12</text>
<text x="73.8" y="55.8">13</text>
<text x="73.8" y="57.6">14</text>
<text x="73.8" y="59.4">15</text>
<text x="102.2" y="54.1">12</text>
<text x="102.2" y="55.8">13</text>
<text x="102.2" y="57.6">14</text>
<text x="102.2" y="59.4">15</text>
<text x="73.8" y="61.2">16</text>
<text x="102.2" y="61.2">16</text>
<text x="75.6" y="100.3">CS#</text>
<text x="84.7" y="100.3">VCC</text>
<text x="75.6" y="103.8">SO/SIO1 HOLD#</text>
<text x="75.6" y="107.4">WP#</text>
<text x="83.9" y="107.4">SCLK</text>
<text x="75.6" y="111">GND</text>
<text x="82.3" y="111">SI/SIO0</text>
<text x="203.6" y="123.4">4</text>
<text x="205.2" y="124.3" transform="rotate(-90 205.2 124.3)">2</text>
<text x="209.8" y="123.4">3</text>
<text x="210.6" y="124.3" transform="rotate(-90 210.6 124.3)">1</text>
<text x="114.7" y="155.4">DAT2</text>
<text x="114.7" y="157.2">CD/DAT3</text>
<text x="114.7" y="159">CMD</text>
<text x="114.7" y="160.7">VDD</text>
<text x="114.7" y="162.5">CLK</text>
<text x="114.7" y="164.3">VSS</text>
<text x="114.7" y="166.1">DAT0</text>
<text x="114.7" y="167.9">DAT1</text>
<text x="216" y="167.9">+G</text>
<text x="216" y="164.3">+R</text>
<text x="221.3" y="167.9">-G</text>
<text x="221.4" y="164.3">-R</text>
<text x="114.7" y="169.6">CD</text>
<text x="114.7" y="173.2">GND1</text>
<text x="114.7" y="175">GND2</text>
<text x="114.7" y="176.7">GND3</text>
<text x="114.7" y="178.5">GND4</text>
<text x="121.4" y="178.5">M1</text>
<text x="121.4" y="176.7">M2</text>
</g>
<text font-size="1.6" fill="#00f" x="186.7" y="79.5">Z0= 37.5ohm</text>
<g font-size="1.2">
<text x="272" y="196.6">https://wiki.friendlyelec.com/</text>
<text x="272" y="194.8">https://www.friendlyelec.com/</text>
</g>
</svg>
